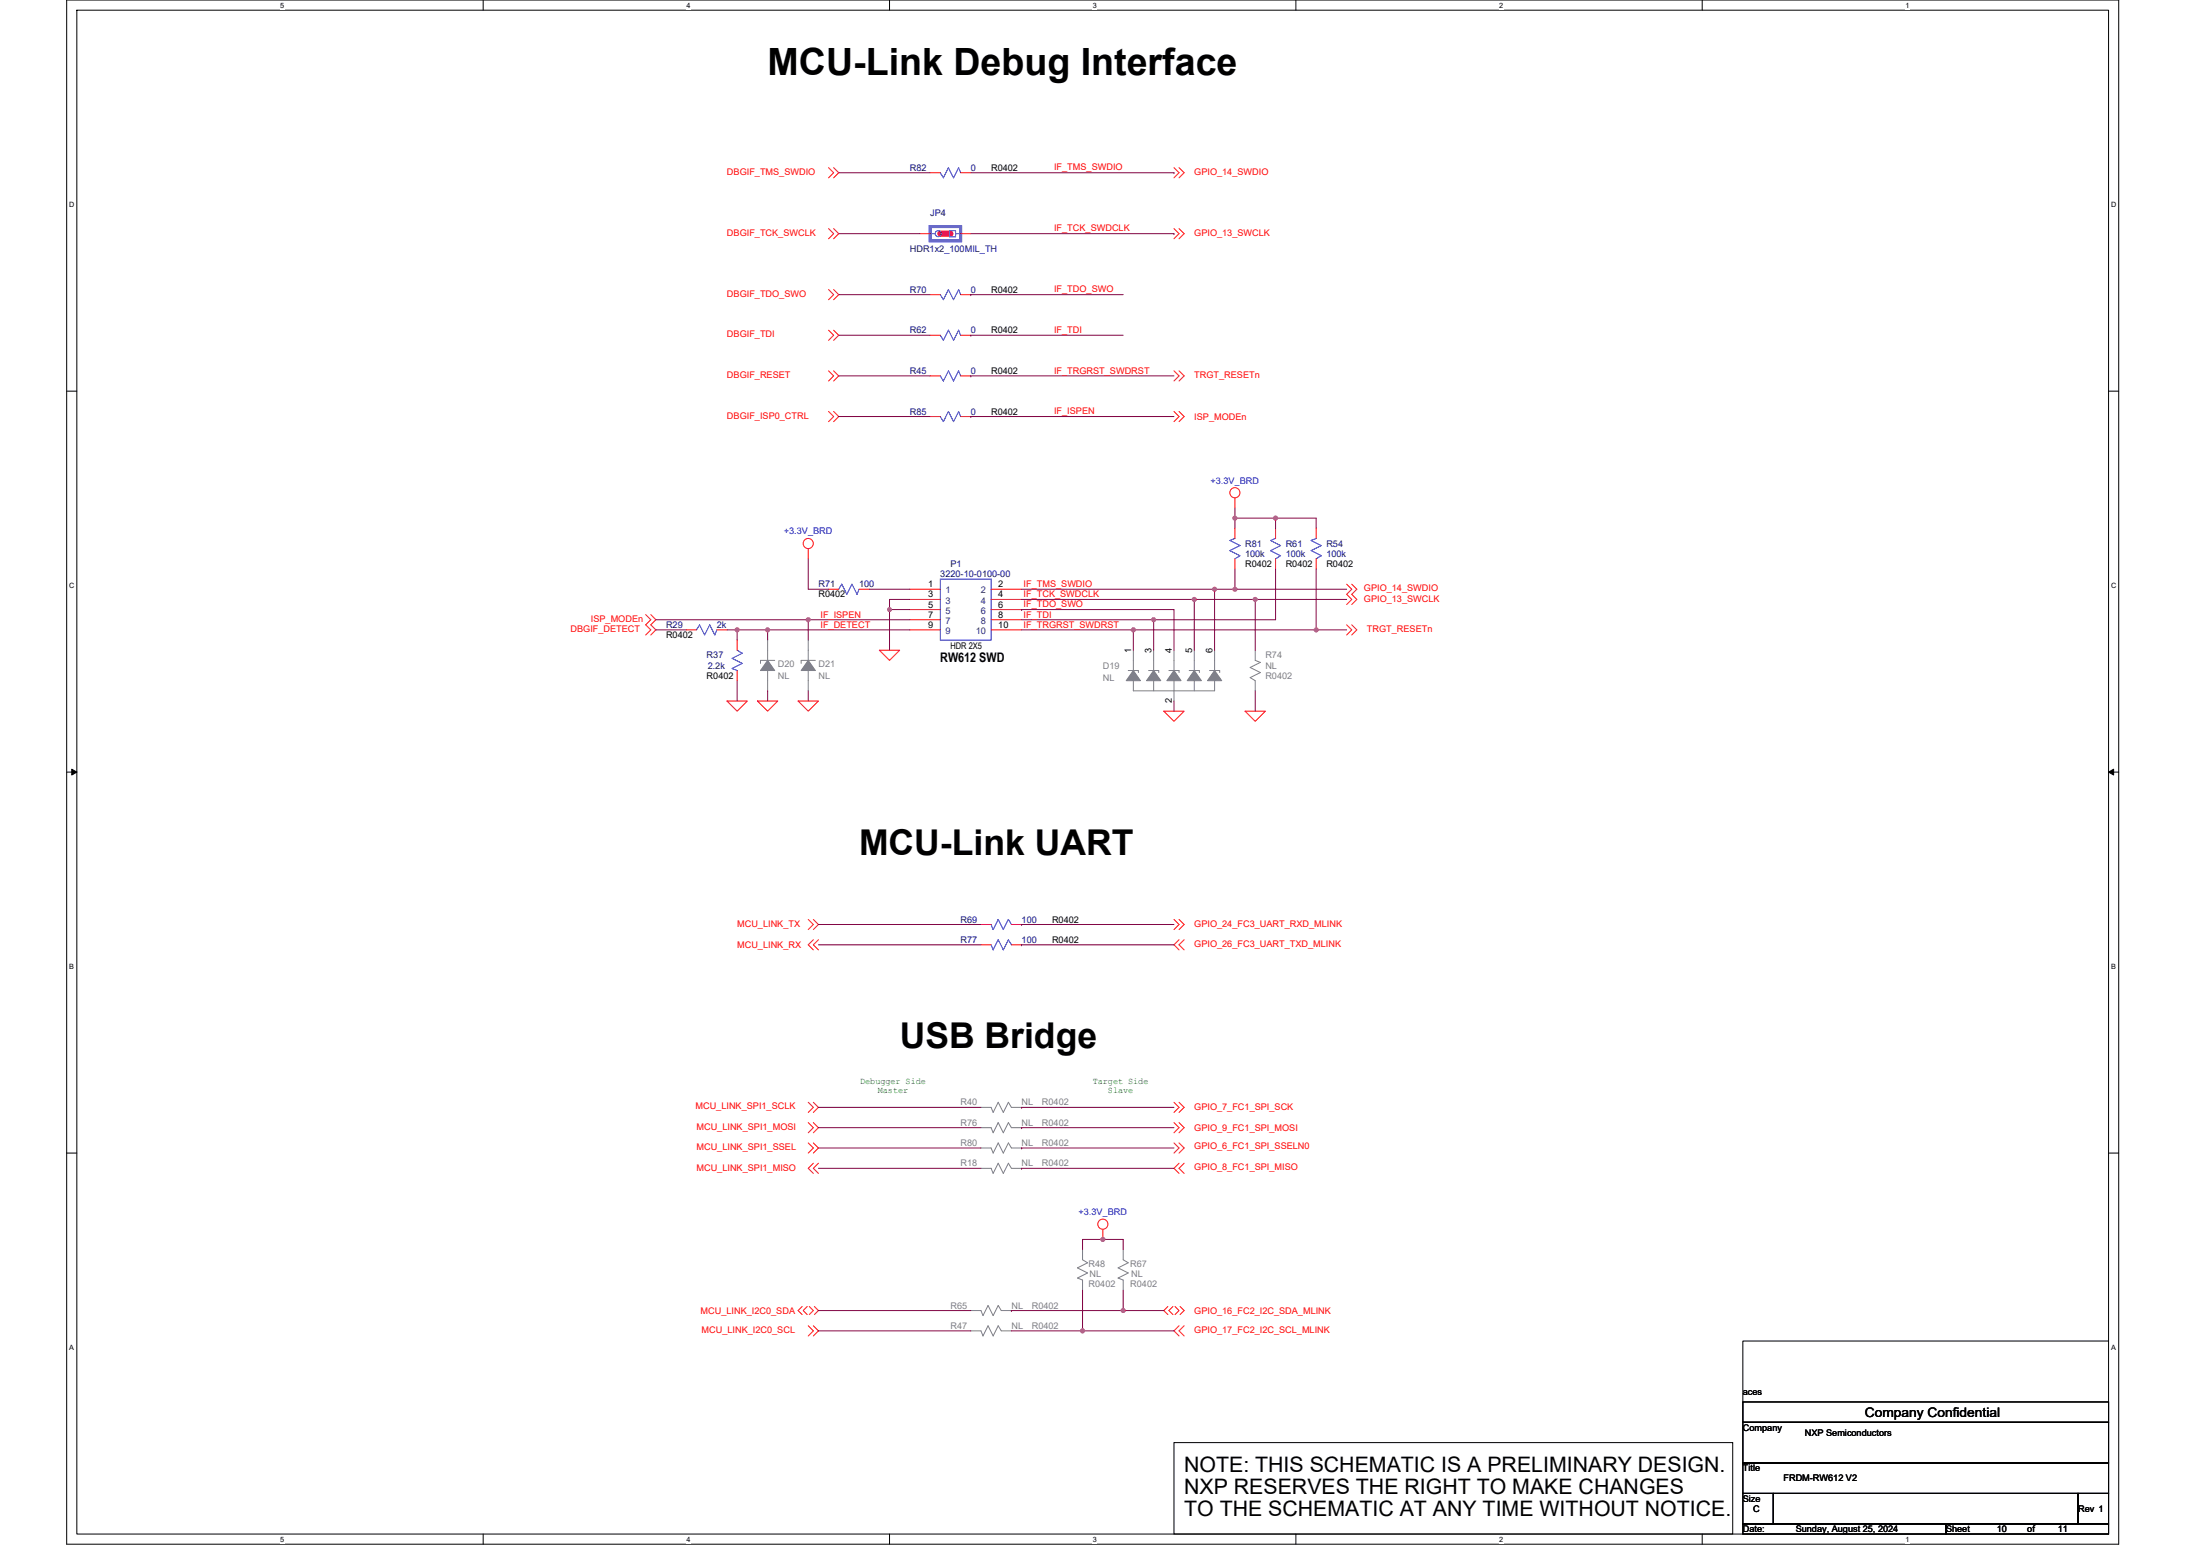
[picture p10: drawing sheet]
<svg xmlns="http://www.w3.org/2000/svg" width="594mm" height="420mm" viewBox="0 0 594 420" stroke-linecap="round" stroke-linejoin="round" font-family="sans-serif">
<path d="M18 0h554.1v417h-554.1zM20.7 2.8h548.7v411.4h-548.7z" fill="none" stroke="#000" stroke-width=".27"/>
<g fill="#fff">
<path d="M75.6 .3h1.1v2.2h-1.1z"/>
<path d="M75.6 414.5h1.1v2.2h-1.1z"/>
</g>
<path d="M130.5 0v2.8M130.5 414.2v2.8" fill="none" stroke="#000" stroke-width=".27"/>
<g fill="#fff">
<path d="M185.3 .3h1.1v2.2h-1.1z"/>
<path d="M185.3 414.5h1.1v2.2h-1.1z"/>
</g>
<path d="M240.2 0v2.8M240.2 414.2v2.8" fill="none" stroke="#000" stroke-width=".27"/>
<g fill="#fff">
<path d="M295.1 .3h1.1v2.2h-1.1z"/>
<path d="M295.1 414.5h1.1v2.2h-1.1z"/>
</g>
<path d="M349.9 0v2.8M349.9 414.2v2.8" fill="none" stroke="#000" stroke-width=".27"/>
<g fill="#fff">
<path d="M404.8 .3h1.1v2.2h-1.1z"/>
<path d="M404.8 414.5h1.1v2.2h-1.1z"/>
</g>
<path d="M459.7 0v2.8M459.7 414.2v2.8" fill="none" stroke="#000" stroke-width=".27"/>
<g fill="#fff">
<path d="M514.5 .3h1.1v2.2h-1.1z"/>
<path d="M514.5 414.5h1.1v2.2h-1.1z"/>
<path d="M18.7 54.2h1.4v2.2h-1.4z"/>
<path d="M570.1 54.2h1.4v2.2h-1.4z"/>
<path d="M18.7 157.1h1.4v2.1h-1.4z"/>
<path d="M570.1 157.1h1.4v2.1h-1.4z"/>
</g>
<path d="M18 105.6h2.7M569.4 105.6h2.7" fill="none" stroke="#000" stroke-width=".27"/>
<g fill="#fff">
<path d="M18.7 259.9h1.3v2.2h-1.3z"/>
<path d="M570.1 259.9h1.3v2.2h-1.3z"/>
</g>
<path d="M18 208.5h2.7M19.4 207.7l1.3 .8-1.3 .8zM569.4 208.5l1.4-.8v1.6zM569.4 208.5h2.7" fill="none" stroke="#000" stroke-width=".27"/>
<path d="M19.4 207.7l1.3 .8-1.3 .8zM569.4 208.5l1.4-.8v1.6z" fill="#000"/>
<g fill="#fff">
<path d="M18.7 362.8h1.3v2.2h-1.3z"/>
<path d="M570.1 362.8h1.3v2.2h-1.3z"/>
</g>
<path d="M18 311.4h2.7M569.4 311.4h2.7M470.6 378.6h98.8v5.5h-98.8zM569.4 362.1h-98.8v16.5M317 389.5h150.9v24.7h-150.9zM470.6 384.1h98.8v10.9h-98.8zM470.6 395h98.8v8.3h-98.8zM470.6 403.3h8.3v8.2h-8.3zM470.6 411.5h54.9v2.7h-54.9zM478.9 403.3h82.3v8.2h-82.3zM525.5 411.5h43.9v2.7h-43.9zM561.2 403.3h8.2v8.2h-8.2z" fill="none" stroke="#000" stroke-width=".27"/>
<path d="M253.9 63.1h2.8" fill="none" stroke="#f00" stroke-width="1.6"/>
<g fill="none" stroke="#f00" stroke-width=".27">
<path d="M223.7 45.3l1.4 1.3-1.4 1.4M225.1 45.3l1.4 1.3-1.4 1.4M251.2 46.6h2.7M259.4 46.6h2.8M317 45.3l1.4 1.3-1.4 1.4M318.4 45.3l1.4 1.3-1.4 1.4M223.7 61.7l1.4 1.4-1.4 1.4M223.7 78.2l1.4 1.4-1.4 1.3M225.1 61.7l1.4 1.4-1.4 1.4M225.1 78.2l1.4 1.4-1.4 1.3M248.4 63.1h2.8M251.2 79.6h2.7"/>
<path d="M259.4 63.1h2.8M259.4 79.6h2.8M317 61.7l1.4 1.4-1.4 1.4M318.4 61.7l1.4 1.4-1.4 1.4M223.7 89.2l1.4 1.3-1.4 1.4M225.1 89.2l1.4 1.3-1.4 1.4M251.2 90.5h2.7M259.4 90.5h2.8M223.7 100.1l1.4 1.4-1.4 1.4M223.7 111.1l1.4 1.4-1.4 1.4M225.1 100.1l1.4 1.4-1.4 1.4M225.1 111.1l1.4 1.4-1.4 1.4"/>
<path d="M251.2 101.5h2.7M251.2 112.5h2.7M259.4 101.5h2.8M259.4 112.5h2.8M317 100.1l1.4 1.4-1.4 1.4M317 111.1l1.4 1.4-1.4 1.4M318.4 100.1l1.4 1.4-1.4 1.4M318.4 111.1l1.4 1.4-1.4 1.4M333.5 134.4v2.8M218.3 148.1v2.8M223.7 159.1h2.8M232 159.1h2.7"/>
<path d="M245.7 159.1h8.2M267.6 159.1h8.3M333.5 150.9v2.7M333.5 142.7v2.7M344.4 150.9v2.7M344.4 142.7v2.7M355.4 150.9v2.7M355.4 142.7v2.7M363.6 157.7l1.4 1.4-1.4 1.4 1.4 1.4-1.4 1.3M365 157.7l1.4 1.4-1.4 1.4 1.4 1.4-1.4 1.3M174.4 166l1.3 1.3-1.3 1.4 1.3 1.4-1.3 1.4M175.7 166l1.4 1.3-1.4 1.4 1.4 1.4-1.4 1.4"/>
<path d="M185.3 170.1h2.8M193.6 170.1h2.7M199.1 172.8v2.8M237.5 175.6h5.4l-2.7 2.7zM245.7 161.9h8.2M245.7 164.6h8.2M245.7 167.3h8.2M245.7 170.1h8.2M267.6 161.9h8.3M267.6 164.6h8.3M267.6 167.3h8.3M267.6 170.1h8.3"/>
<path d="M363.6 168.7l1.4 1.4-1.4 1.4M365 168.7l1.4 1.4-1.4 1.4M196.3 189.3h5.5l-2.7 2.7zM199.1 181.1v2.7M204.5 189.3h5.5l-2.7 2.7zM215.5 189.3h5.5l-2.7 2.7zM314.3 192h5.5l-2.8 2.8zM336.2 192h5.5l-2.7 2.8zM218.3 248.3l1.3 1.3-1.3 1.4M219.6 248.3l1.4 1.3-1.4 1.4M219.6 253.8l-1.3 1.3 1.3 1.4M221 253.8l-1.4 1.3 1.4 1.4"/>
<path d="M264.9 249.6h2.7M264.9 255.1h2.7M273.1 249.6h2.8M273.1 255.1h2.8M317 248.3l1.4 1.3-1.4 1.4M318.4 253.8l-1.4 1.3 1.4 1.4M318.4 248.3l1.4 1.3-1.4 1.4M319.8 253.8l-1.4 1.3 1.4 1.4M218.3 297.6l1.3 1.4-1.3 1.4M219.6 297.6l1.4 1.4-1.4 1.4M317 297.6l1.4 1.4-1.4 1.4M318.4 297.6l1.4 1.4-1.4 1.4"/>
<path d="M218.3 303.1l1.3 1.4-1.3 1.4M218.3 308.6l1.3 1.4-1.3 1.4M219.6 303.1l1.4 1.4-1.4 1.4M219.6 308.6l1.4 1.4-1.4 1.4M219.6 314.1l-1.3 1.4 1.3 1.3M221 314.1l-1.4 1.4 1.4 1.3M317 308.6l1.4 1.4-1.4 1.4M317 303.1l1.4 1.4-1.4 1.4M318.4 314.1l-1.4 1.4 1.4 1.3M318.4 308.6l1.4 1.4-1.4 1.4M318.4 303.1l1.4 1.4-1.4 1.4M319.8 314.1l-1.4 1.4 1.4 1.3"/>
<path d="M297.8 331.9v2.8M216.6 352.8l-1.1 1.1 1.1 1.1M218 352.8l-1.1 1.1 1.1 1.1M218.3 358l1.3 1.4-1.3 1.3M218.5 352.8l1.1 1.1-1.1 1.1M219.6 358l1.4 1.4-1.4 1.3M219.9 352.8l1.1 1.1-1.1 1.1M315.4 352.8l-1.1 1.1 1.1 1.1M316.7 352.8l-1.1 1.1 1.1 1.1M317.3 352.8l1.1 1.1-1.1 1.1M318.4 358l-1.4 1.4 1.4 1.3M318.7 352.8l1.1 1.1-1.1 1.1"/>
<path d="M319.8 358l-1.4 1.4 1.4 1.3"/>
<circle cx="333.5" cy="133" r="1.37"/>
<circle cx="218.2" cy="146.8" r="1.37"/>
<circle cx="297.8" cy="330.6" r="1.37"/>
</g>
<g fill="none" stroke="#00f" stroke-width=".27">
<path d="M259.4 46.6l-.5-1.3-1.4 2.7-1.4-2.7-1.4 2.7-.8-1.4M251.2 63.1h1.3M256.4 62.3h1.6v1.6h-1.6zM258 63.1h1.4M259.4 79.6l-.5-1.4-1.4 2.7-1.4-2.7-1.4 2.7-.8-1.3M259.4 90.5l-.5-1.3-1.4 2.7-1.4-2.7-1.4 2.7-.8-1.4M253.9 101.5l.8 1.4 1.4-2.8 1.4 2.8 1.4-2.8 .5 1.4M253.9 112.5l.8 1.4 1.4-2.8 1.4 2.8 1.4-2.8 .5 1.4M232 159.1l-.6 1.4-1.3-2.8-1.4 2.8-1.4-2.8-.8 1.4M253.9 156.4h13.7v16.4h-13.7zM333.5 145.4l-1.4 .5 2.7 1.4-2.7 1.4 2.7 1.4-1.3 .8M344.4 145.4l-1.3 .5 2.7 1.4-2.7 1.4 2.7 1.4-1.4 .8"/>
<path d="M355.4 145.4l-1.4 .5 2.8 1.4-2.8 1.4 2.8 1.4-1.4 .8M193.6 170.1l-.6 1.4-1.4-2.8-1.3 2.8-1.4-2.8-.8 1.4M199.1 175.6l1.3 .8-2.7 1.4 2.7 1.3-2.7 1.4 1.4 .6M267.6 249.6l.6 1.4 1.4-2.7 1.3 2.7 1.4-2.7 .8 1.3M273.1 255.1l-.8-1.3-1.4 2.7-1.3-2.7-1.4 2.7-.6-1.4"/>
<circle cx="253.4" cy="63.1" r=".82"/>
</g>
<g fill="none" stroke="#808080" stroke-width=".27">
<path d="M207.3 172.8v5.5M209.2 178.3h-3.8v.8M218.3 172.8v5.5M220.2 178.3h-3.9v.8M306 175.6v5.5M311.5 175.6v5.5M317 175.6v5.5M322.5 175.6v5.5M328 175.6v5.5M339 175.6v2.7l1.3 .6-2.7 1.3 2.7 1.4-2.7 1.4 1.4 .8v2.7M207.3 181.1v5.4M218.3 181.1v5.4"/>
<path d="M304.7 181.1h2.7v.5M310.2 181.1h2.7v.5M311.5 183.8v2.7M315.6 181.1h2.8v.5M317 183.8v5.5M321.1 181.1h2.8v.5M322.5 183.8v2.7M326.6 181.1h2.8v.5M328 183.8v2.7h-22v-2.7M264.9 299h2.7l.6 1.4 1.4-2.8 1.3 2.8 1.4-2.8 .8 1.4h2.8M264.9 304.5h2.7l.6 1.4 1.4-2.8 1.3 2.8 1.4-2.8 .8 1.4h2.8M264.9 315.5h2.7l.6 1.3 1.4-2.7 1.3 2.7 1.4-2.7 .8 1.4h2.8"/>
<path d="M264.9 310h2.7l.6 1.4 1.4-2.8 1.3 2.8 1.4-2.8 .8 1.4h2.8M292.3 337.4v2.8l1.4 .8-2.7 1.4 2.7 1.3-2.7 1.4 1.3 .6v2.7M303.3 337.4v2.8l1.4 .8-2.8 1.4 2.8 1.3-2.8 1.4 1.4 .6v2.7M262.2 359.4h2.7l.5 1.3 1.4-2.7 1.4 2.7 1.4-2.7 .8 1.4h2.7M262.2 353.9h2.7l.5 1.4 1.4-2.8 1.4 2.8 1.4-2.8 .8 1.4h2.7"/>
</g>
<g fill="#808080" stroke="#808080" stroke-width=".27">
<path d="M207.3 178.3l1.9 2.8h-3.8z" fill-rule="evenodd"/>
<path d="M311.5 181.1l2 2.7h-3.9z" fill-rule="evenodd"/>
<path d="M317 181.1l1.9 2.7h-3.8z" fill-rule="evenodd"/>
<path d="M322.5 181.1l1.9 2.7h-3.8z" fill-rule="evenodd"/>
<path d="M306 181.1l2 2.7h-3.9z" fill-rule="evenodd"/>
<path d="M328 181.1l1.9 2.7h-3.8z" fill-rule="evenodd"/>
<path d="M218.3 178.3l1.9 2.8h-3.9z" fill-rule="evenodd"/>
</g>
<path d="M251.2 61.2h8.2v3.8h-8.2z" fill="none" stroke="#00f" stroke-width=".81"/>
<g fill="none" stroke="#800040" stroke-width=".27">
<path d="M226.5 46.6h24.7M262.2 46.6h54.8M317 46.6h.1M226.5 79.6h24.7M226.5 63.1h21.9M262.2 79.6h41.1M262.2 79.6h.1M262.2 63.1h54.8M317 63.1h.1M226.5 90.5h24.7M262.2 90.5h41.1M262.2 90.5h.1"/>
<path d="M226.5 101.5h24.7M226.5 112.5h24.7M262.2 101.5h54.8M262.2 112.5h54.8M262.2 101.5h.1M262.2 112.5h.1M333.5 137.2v2.7M344.4 139.9h11v2.8M344.4 139.9v2.8M344.4 139.9h-10.9v2.8M218.3 150.9v8.2h5.4M234.7 159.1h11"/>
<path d="M275.9 159.1h52.1M328 159.1h.1M333.5 159.1h-5.5v16.5M333.5 153.6v5.5M333.5 159.1h30.1M344.4 153.6v13.7h-32.9v8.3M355.4 153.6v16.5M177.1 170.1h8.2M177.1 167.3h41.2M196.3 170.1h2.8M199.1 170.1v2.7M199.1 170.1h8.2"/>
<path d="M207.3 170.1h38.4M207.3 170.1v2.7M218.3 167.3v5.5M218.3 167.3h27.4M240.2 164.6h5.5M240.2 164.6v11M245.7 161.9h-5.5v2.7M275.9 164.6h41.1v11M275.9 164.6h.1M275.9 161.9h46.6M275.9 167.3h35.6M275.9 170.1h30.1"/>
<path d="M306 170.1h.1M306 170.1v5.5M306 170.1h49.4M311.5 167.3h.1M322.5 161.9h.1M339 161.9h-16.5v13.7M339 161.9h24.6M339 161.9v13.7M355.4 170.1h8.2M199.1 183.8v5.5M207.3 186.5v2.8M218.3 186.5v2.8"/>
<path d="M317 189.3v2.7M339 186.5v5.5M221 249.6h43.9M221 255.1h43.9M275.9 249.6h41.1M275.9 255.1h41.1M275.9 249.6h.1M275.9 255.1h.1M221 299h43.9M275.9 299h41.1M275.9 299h.1M221 304.5h43.9"/>
<path d="M221 310h43.9M221 315.5h43.9M275.9 304.5h41.1M275.9 310h41.1M275.9 315.5h41.1M275.9 304.5h.1M275.9 310h.1M275.9 315.5h.1M292.3 334.7h.1M292.3 334.7h11v2.7M292.3 334.7v2.7M221 353.9h41.2"/>
<path d="M221 359.4h41.2M273.1 353.9h.1M273.1 353.9h30.2M273.1 359.4h19.2M292.3 359.4h24.7M292.3 348.4v11M292.3 359.4h.1M303.3 348.4v5.5M303.3 353.9h11"/>
</g>
<g fill="#f0f" stroke="#f0f" stroke-width=".27">
<circle cx="333.5" cy="139.9" r=".55"/>
<circle cx="344.4" cy="139.9" r=".54"/>
<circle cx="333.5" cy="159.1" r=".54"/>
<circle cx="355.4" cy="170.1" r=".54"/>
<circle cx="328" cy="159.1" r=".54"/>
<circle cx="240.2" cy="164.6" r=".55"/>
<circle cx="322.5" cy="161.8" r=".54"/>
<circle cx="311.5" cy="167.3" r=".55"/>
<circle cx="199" cy="170.1" r=".55"/>
<circle cx="306" cy="170.1" r=".55"/>
<circle cx="297.8" cy="334.7" r=".55"/>
<circle cx="303.3" cy="353.9" r=".54"/>
<circle cx="292.3" cy="359.4" r=".55"/>
<circle cx="339" cy="161.8" r=".54"/>
<circle cx="207.3" cy="170.1" r=".54"/>
<circle cx="218.2" cy="167.3" r=".54"/>
</g>
<text font-size="10.1" x="207.3" y="20.2">MCU-Link Debug Interface</text>
<g font-size="9.6">
<text x="232" y="230.9">MCU-Link UART</text>
<text x="242.9" y="283">USB Bridge</text>
</g>
<g font-size="5.8">
<text x="319.8" y="397.5">NOTE: THIS SCHEMATIC IS A PRELIMINARY DESIGN.</text>
<text x="319.8" y="403.4">NXP RESERVES THE RIGHT TO MAKE CHANGES</text>
<text x="319.8" y="409.4">TO THE SCHEMATIC AT ANY TIME WITHOUT NOTICE.</text>
</g>
<g font-size="3.6">
<text x="253.9" y="178.9">RW612 SWD</text>
<text x="503.5" y="382.6">Company Confidential</text>
</g>
<g font-size="2.5" fill="#f00">
<text x="196.3" y="47.2">DBGIF_TMS_SWDIO</text>
<text x="284.6" y="46">IF_TMS_SWDIO</text>
<text x="322.5" y="47.2">GPIO_14_SWDIO</text>
<text x="196.3" y="63.7">DBGIF_TCK_SWCLK</text>
<text x="284.6" y="62.5">IF_TCK_SWDCLK</text>
<text x="322.5" y="63.7">GPIO_13_SWCLK</text>
<text x="196.3" y="80.1">DBGIF_TDO_SWO</text>
<text x="284.6" y="79">IF_TDO_SWO</text>
<text x="284.6" y="89.9">IF_TDI</text>
<text x="196.3" y="91.1">DBGIF_TDI</text>
<text x="284.6" y="100.9">IF_TRGRST_SWDRST</text>
<text x="196.3" y="102.1">DBGIF_RESET</text>
<text x="322.5" y="102.1">TRGT_RESETn</text>
<text x="196.3" y="113">DBGIF_ISP0_CTRL</text>
<text x="284.6" y="111.9">IF_ISPEN</text>
<text x="322.5" y="113.3">ISP_MODEn</text>
<text x="276.4" y="158.5">IF_TMS_SWDIO</text>
<text x="276.4" y="161.3">IF_TCK_SWDCLK</text>
<text x="368.3" y="159.7">GPIO_14_SWDIO</text>
<text x="159.6" y="167.9">ISP_MODEn</text>
<text x="221.6" y="166.7">IF_ISPEN</text>
<text x="276.4" y="164">IF_TDO_SWO</text>
<text x="276.4" y="166.7">IF_TDI</text>
<text x="368.3" y="162.4">GPIO_13_SWCLK</text>
<text x="154.1" y="170.7">DBGIF_DETECT</text>
<text x="221.6" y="169.5">IF_DETECT</text>
<text x="276.4" y="169.5">IF_TRGRST_SWDRST</text>
<text x="369.1" y="170.7">TRGT_RESETn</text>
<text x="199.1" y="250.2">MCU_LINK_TX</text>
<text x="322.5" y="250.2">GPIO_24_FC3_UART_RXD_MLINK</text>
<text x="199.1" y="256">MCU_LINK_RX</text>
<text x="322.5" y="255.7">GPIO_26_FC3_UART_TXD_MLINK</text>
<text x="187.8" y="299.6">MCU_LINK_SPI1_SCLK</text>
<text x="322.5" y="299.9">GPIO_7_FC1_SPI_SCK</text>
<text x="188.1" y="305.1">MCU_LINK_SPI1_MOSI</text>
<text x="322.5" y="305.3">GPIO_9_FC1_SPI_MOSI</text>
<text x="188.1" y="310.6">MCU_LINK_SPI1_SSEL</text>
<text x="322.5" y="310.3">GPIO_6_FC1_SPI_SSELN0</text>
<text x="188.1" y="316.3">MCU_LINK_SPI1_MISO</text>
<text x="322.5" y="316">GPIO_8_FC1_SPI_MISO</text>
<text x="189.2" y="354.7">MCU_LINK_I2C0_SDA</text>
<text x="189.5" y="359.9">MCU_LINK_I2C0_SCL</text>
<text x="322.5" y="354.7">GPIO_16_FC2_I2C_SDA_MLINK</text>
<text x="322.5" y="359.9">GPIO_17_FC2_I2C_SCL_MLINK</text>
</g>
<g font-size="2.5" fill="#000080">
<text x="245.7" y="46.1">R82</text>
<text x="262.2" y="46.1">0</text>
<text x="251.2" y="58.5">JP4</text>
<text x="245.7" y="68.1">HDR1x2_100MIL_TH</text>
<text x="245.7" y="79">R70</text>
<text x="262.2" y="79">0</text>
<text x="245.7" y="90">R62</text>
<text x="262.2" y="90">0</text>
<text x="245.7" y="101">R45</text>
<text x="262.2" y="101">0</text>
<text x="245.7" y="112">R85</text>
<text x="262.2" y="112">0</text>
<text x="336.2" y="147.6">R81</text>
<text x="347.2" y="147.6">R61</text>
<text x="358.2" y="147.6">R54</text>
<text x="253.9" y="155.8">3220-10-0100-00</text>
<text x="256.7" y="153.1">P1</text>
<text x="336.2" y="150.4">100k</text>
<text x="347.2" y="150.4">100k</text>
<text x="358.2" y="150.4">100k</text>
<text x="221" y="158.6">R71</text>
<text x="232" y="158.6">100</text>
<text x="179.9" y="169.6">R29</text>
<text x="193.6" y="169.6">2k</text>
<text x="190.8" y="177.8">R37</text>
<text x="191.1" y="180.5">2.2k</text>
<text x="259.4" y="249.1">R69</text>
<text x="275.9" y="249.1">100</text>
<text x="259.4" y="254.6">R77</text>
<text x="275.9" y="254.6">100</text>
</g>
<g font-size="2.5">
<text x="267.6" y="46.1">R0402</text>
<text x="267.6" y="79">R0402</text>
<text x="267.6" y="90">R0402</text>
<text x="267.6" y="101">R0402</text>
<text x="267.6" y="112">R0402</text>
<text x="336.2" y="153.1">R0402</text>
<text x="347.2" y="153.1">R0402</text>
<text x="358.2" y="153.1">R0402</text>
<text x="221" y="161.3">R0402</text>
<text x="250.6" y="158.5">1</text>
<text x="250.6" y="161.3">3</text>
<text x="269.6" y="158.5">2</text>
<text x="269.6" y="161.3">4</text>
<text x="250.6" y="164">5</text>
<text x="250.6" y="166.8">7</text>
<text x="269.6" y="164">6</text>
<text x="269.6" y="166.8">8</text>
<text x="179.9" y="172.3">R0402</text>
<text x="250.6" y="169.5">9</text>
<text x="269.6" y="169.5">10</text>
<text x="256.7" y="175.1">HDR 2X5</text>
<text x="305.5" y="176.4" transform="rotate(-90 305.5 176.4)">1</text>
<text x="311" y="176.4" transform="rotate(-90 311 176.4)">3</text>
<text x="316.5" y="176.4" transform="rotate(-90 316.5 176.4)">4</text>
<text x="321.9" y="176.4" transform="rotate(-90 321.9 176.4)">5</text>
<text x="327.4" y="176.4" transform="rotate(-90 327.4 176.4)">6</text>
<text x="190.8" y="183.3">R0402</text>
<text x="316.5" y="189.8" transform="rotate(-90 316.5 189.8)">2</text>
<text x="284.1" y="249.1">R0402</text>
<text x="284.1" y="254.6">R0402</text>
<text x="470.6" y="376.7">aces</text>
<text x="470.6" y="386.3">Company</text>
<text x="487.4" y="387.6">NXP Semiconductors</text>
<text x="470.6" y="397.2">Title</text>
<text x="481.6" y="400">FRDM-RW612 V2</text>
<text x="470.6" y="405.5">Size</text>
<text x="470.6" y="413.7">Date:</text>
<text x="473.4" y="408.2">C</text>
<text x="484.9" y="413.7">Sunday, August 25, 2024</text>
<text x="525.5" y="413.7">Sheet</text>
<text x="539.2" y="413.7">10</text>
<text x="547.4" y="413.7">of</text>
<text x="555.7" y="413.7">11</text>
<text x="561.2" y="408.2">Rev 1</text>
</g>
<g font-size="2.5" fill="#00f">
<text x="326.9" y="130.6">+3.3V_BRD</text>
<text x="211.7" y="144.3">+3.3V_BRD</text>
<text x="291.2" y="328.1">+3.3V_BRD</text>
</g>
<g font-size="2.5" fill="#004080">
<text x="255.3" y="160.2">1</text>
<text x="264.9" y="160.2">2</text>
<text x="255.3" y="163">3</text>
<text x="255.3" y="165.7">5</text>
<text x="264.9" y="163">4</text>
<text x="264.9" y="165.7">6</text>
<text x="255.3" y="168.5">7</text>
<text x="255.3" y="171.2">9</text>
<text x="263.5" y="171.2">10</text>
<text x="264.9" y="168.5">8</text>
</g>
<g font-size="2.5" fill="#808080">
<text x="210" y="180">D20</text>
<text x="221" y="180">D21</text>
<text x="341.7" y="177.8">R74</text>
<text x="210" y="183.3">NL</text>
<text x="221" y="183.3">NL</text>
<text x="297.8" y="180.5">D19</text>
<text x="297.8" y="183.8">NL</text>
<text x="341.7" y="180.5">NL</text>
<text x="341.7" y="183.3">R0402</text>
<text x="259.4" y="298.5">R40</text>
<text x="275.9" y="298.5">NL</text>
<text x="281.3" y="298.5">R0402</text>
<text x="259.4" y="304">R76</text>
<text x="275.9" y="304">NL</text>
<text x="281.3" y="304">R0402</text>
<text x="259.4" y="309.5">R80</text>
<text x="275.9" y="309.5">NL</text>
<text x="281.3" y="309.5">R0402</text>
<text x="259.4" y="314.9">R18</text>
<text x="275.9" y="314.9">NL</text>
<text x="281.3" y="314.9">R0402</text>
<text x="294" y="342.1">R48</text>
<text x="294" y="347.6">R0402</text>
<text x="294.2" y="344.8">NL</text>
<text x="305.2" y="342.1">R67</text>
<text x="305.2" y="347.6">R0402</text>
<text x="305.5" y="344.8">NL</text>
<text x="256.7" y="353.3">R65</text>
<text x="273.1" y="353.3">NL</text>
<text x="278.6" y="353.3">R0402</text>
<text x="256.7" y="358.8">R47</text>
<text x="273.1" y="358.8">NL</text>
<text x="278.6" y="358.8">R0402</text>
</g>
<g font-size="2.5" fill="#008000">
<text x="232.3" y="292.8">Debugger Side</text>
<text x="295.1" y="292.8">Target Side</text>
<text x="237.1" y="295.2">Master</text>
<text x="299.2" y="295.2">Slave</text>
</g>
<g font-size="2">
<text x="75.6" y="2.1">5</text>
<text x="185.3" y="2.1">4</text>
<text x="295.1" y="2.1">3</text>
<text x="404.8" y="2.1">2</text>
<text x="514.5" y="2.1">1</text>
<text x="18.7" y="55.9">D</text>
<text x="570.1" y="55.9">D</text>
<text x="18.7" y="158.8">C</text>
<text x="570.1" y="158.8">C</text>
<text x="18.7" y="261.7">B</text>
<text x="570.1" y="261.7">B</text>
<text x="18.7" y="364.6">A</text>
<text x="570.1" y="364.6">A</text>
<text x="75.6" y="416.3">5</text>
<text x="185.3" y="416.3">4</text>
<text x="295.1" y="416.3">3</text>
<text x="404.8" y="416.3">2</text>
<text x="514.5" y="416.3">1</text>
</g>
</svg>
